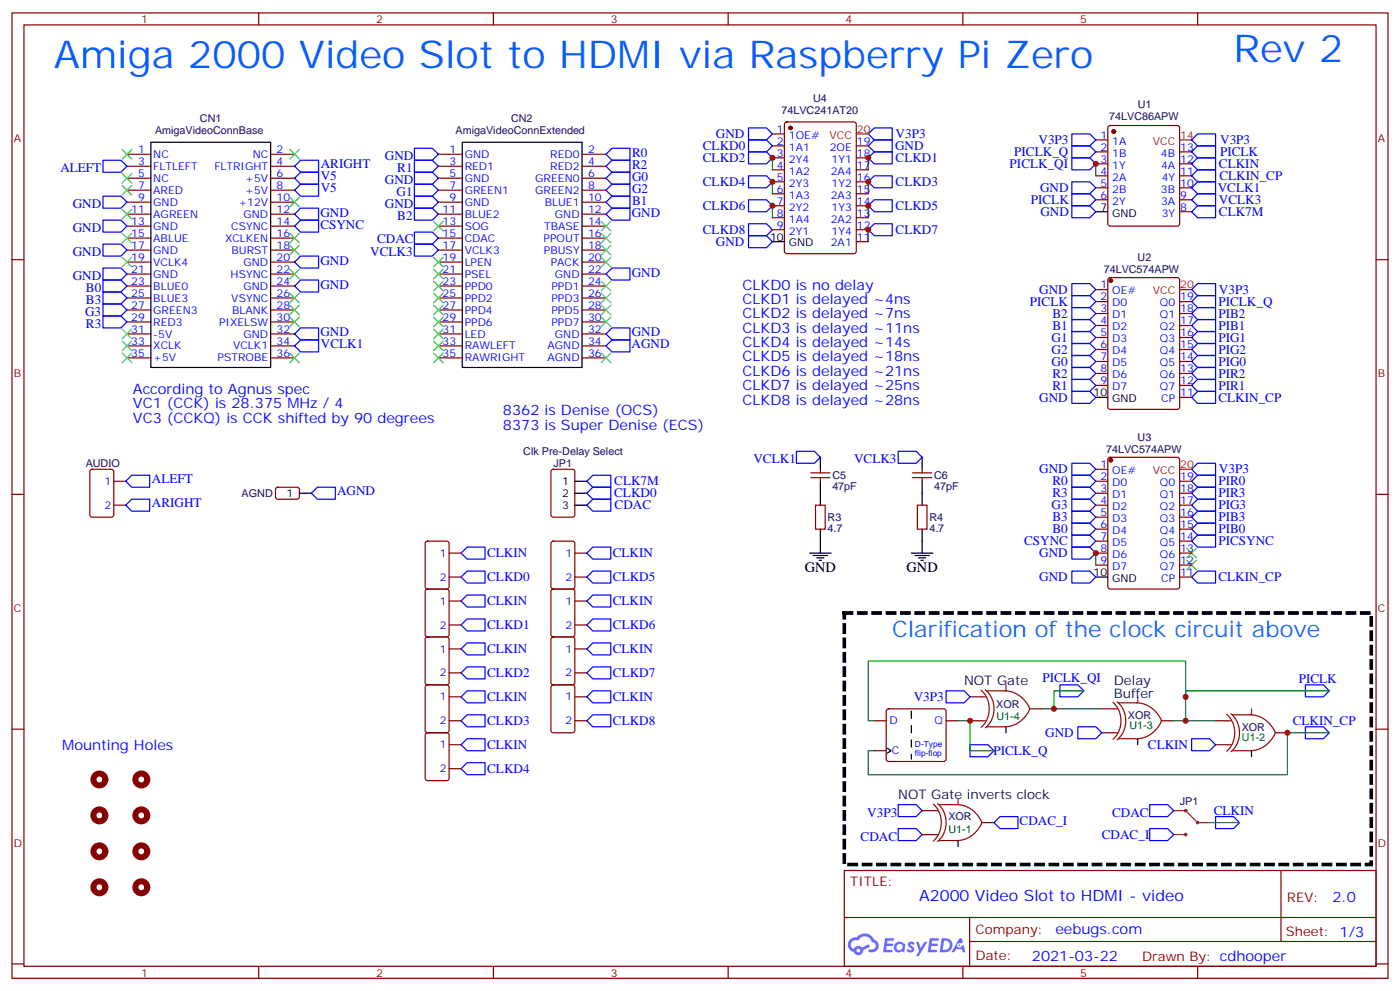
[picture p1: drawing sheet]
<svg xmlns="http://www.w3.org/2000/svg" width="412mm" height="292mm" viewBox="0 0 412 292" stroke-linecap="round" stroke-linejoin="round" font-family="sans-serif">
<g fill="none" stroke="#870000" stroke-width=".35">
<path d="M3.5 3.8h405.4v284.3h-405.4zM7.1 7.3h398.2v277.3h-398.2zM76.2 3.8v3.5M145.3 3.8v3.5M214.5 3.8v3.5M283.6 3.8v3.5M352.8 3.8v3.5M3.5 76.5h3.6M405.3 76.5h3.6M3.5 145.6h3.6M405.3 145.6h3.6M3.5 214.8h3.6"/>
<path d="M405.3 214.8h3.6M248.7 256.4h156.6v28.2h-156.6zM377.3 256.4v20.9M248.7 270.2h156.5M285.6 277.3h119.6M285.6 270.2v14.2M3.5 283.9h3.6M76.2 284.6v3.5M145.3 284.6v3.5M214.5 284.6v3.5M283.6 284.6v3.5M352.8 284.6v3.5"/>
<path d="M405.3 283.9h3.6"/>
</g>
<g fill="#5487ff">
<path d="M267.7 277.6a1.22 1.22 0 0 1 1.7 .2l-.4 .6a.47 .47 0 0 0-.3-.4 .47 .47 0 0 0-.5 .2l.1 .2a1.14 1.14 0 0 1 .8 1.8 1.14 1.14 0 0 1-1.9 0l-.2-.2 .5-.6 .7 .5a.29 .29 0 0 0 .3-.3 .29 .29 0 0 0-.2-.3 1.04 1.04 0 0 1-.6-1.7z"/>
<path d="M260.7 276.3h2.4l.3 .2-.2 .5-1.8 .1-.1 .8h1.5l.3 .4-.3 .4h-1.6l-.2 1.1h1.7l.2 .3-.2 .3-2.6 .1z"/>
<path d="M273.8 276.3h2.4l.3 .2-.1 .5-1.8 .1-.2 .8h1.6l.3 .4-.4 .4h-1.6l-.1 1.1h1.7l.2 .3-.2 .3-2.6 .1z"/>
<path d="M282.6 276.3h.7l.3 1.3-.6 .3a.69 .69 0 0 0-1 .3 .69 .69 0 0 0 .4 .9 .69 .69 0 0 0 .9-.6l.5-.2 .6 2.2h-.8l-.2-.9h-1.8l-.5 .9h-.8z"/>
<path d="M269.8 277.4h.8l.6 1.8 1.1-1.8h.9l-2.6 4.2h-.8l.9-1.5z"/>
<path d="M277.4 276.3l-.6 4.2h1.3a2.11 2.11 0 0 0 2.5-2.1 2.11 2.11 0 0 0-2.5-2.1zM278.1 277.1a1.39 1.39 0 0 1 1.7 1.4 1.39 1.39 0 0 1-1.8 1.3h-.3z"/>
<path d="M263.7 277.9a1.54 1.54 0 0 0-.1 2.2 1.54 1.54 0 0 0 2.2 .1l.6 .3 .3-2.3-.2-.3h-.4a1.49 1.49 0 0 0-2.4 0zM264 278.9a.94 .94 0 0 1 1.8 0 .94 .94 0 0 1-1.8 0z"/>
<path d="M250.4 276.7a2.18 2.18 0 0 0 1.1 3.7 1.44 1.44 0 0 0 1.6 .9 1.44 1.44 0 0 0 1.2-1.4l2-1.1-.5-.7-1.9 1a1.47 1.47 0 0 0-2.4 .4 1.39 1.39 0 0 1-.7-1.9 1.39 1.39 0 0 1 2-.5 2.12 2.12 0 0 1 2.2-1.3 2.12 2.12 0 0 1 1.9 1.7 1.14 1.14 0 0 1 1.1 1.4 1.14 1.14 0 0 1-1.7 .7 .43 .43 0 0 0-.5 .4 .43 .43 0 0 0 .4 .5 1.98 1.98 0 0 0 2.5-1.2 1.98 1.98 0 0 0-1.2-2.6 3.1 3.1 0 0 0-5.3-.6l-.9 .1zM252.3 280a.55 .55 0 0 1 1.1 0 .55 .55 0 0 1-1.1 0z"/>
<circle cx="282.6" cy="278.4" r=".26"/>
</g>
<g fill="#870000" stroke="#870000" stroke-width=".35">
<circle cx="328.1" cy="38.7" r=".53"/>
<circle cx="327.2" cy="82.7" r=".53"/>
<circle cx="327.2" cy="135.6" r=".53"/>
<circle cx="232.8" cy="37.7" r=".53"/>
</g>
<g fill="none" stroke="#870000" stroke-width=".35">
<path d="M227.5 39.4h3.6M231.3 36.1l.5-.2h19.7l.7 .4v37.7l-.4 .7h-20l-.7-.4v-37.7zM326.6 37.2l.4-.2h19.8l.5 .2 .2 .5v28.2l-.2 .5-.5 .2h-19.8l-.5-.2-.2-.5v-28.2zM37.4 45.4h7M37.4 49h7M37.4 52.5h7M37.4 56h7M37.4 59.5h7M79.7 45.4h7.1M79.7 49h7.1M79.7 52.5h7.1M79.7 56h7.1"/>
<path d="M79.7 59.5h7.1M129.1 45.4h7.1M129.1 49h7.1M129.1 52.5h7.1M129.1 56h7.1M129.1 59.5h7.1M171.4 45.4h7.1M171.4 49h7.1M171.4 52.5h7.1M171.4 56h7.1M171.4 59.5h7.1M227.5 43h3.6"/>
<path d="M227.5 46.5h3.6M227.5 50h3.6M227.5 53.6h3.6M227.5 57.1h3.6M252.2 43h3.6M252.2 46.5h3.6M252.2 50h3.6M252.2 53.6h3.6M252.2 57.1h3.6M322.8 41.2h3.5M322.8 44.7h3.5M322.8 48.3h3.5"/>
<path d="M322.8 51.8h3.5M322.8 55.3h3.5M322.8 58.8h3.5M347.5 44.7h3.5M347.5 48.3h3.5M347.5 51.8h3.5M347.5 55.3h3.5M347.5 58.8h3.5M37.4 63.1h7M37.4 66.6h7M37.4 70.1h7M37.4 73.7h7"/>
<path d="M37.4 77.2h7M79.7 63.1h7.1M79.7 66.6h7.1M79.7 70.1h7.1M79.7 73.7h7.1M79.7 77.2h7.1M129.1 63.1h7.1M129.1 66.6h7.1M129.1 70.1h7.1M129.1 73.7h7.1M129.1 77.2h7.1M171.4 63.1h7.1"/>
<path d="M171.4 66.6h7.1M171.4 70.1h7.1M171.4 73.7h7.1M171.4 77.2h7.1M227.5 60.6h3.6M227.5 64.1h3.6M227.5 67.7h3.6M252.2 60.6h3.6M252.2 64.1h3.6M252.2 67.7h3.6M252.2 71.2h3.6M347.5 62.4h3.5"/>
<path d="M37.4 80.7h7M37.4 84.2h7M37.4 87.8h7M37.4 91.3h7M37.4 94.8h7M37.4 98.4h7M79.7 80.7h7.1M79.7 84.2h7.1M79.7 87.8h7.1M79.7 91.3h7.1M79.7 94.8h7.1M79.7 98.4h7.1"/>
<path d="M129.1 80.7h7.1M129.1 84.2h7.1M129.1 87.8h7.1M129.1 91.3h7.1M129.1 94.8h7.1M129.1 98.4h7.1M171.4 80.7h7.1M171.4 84.2h7.1M171.4 87.8h7.1M171.4 91.3h7.1M171.4 94.8h7.1M171.4 98.4h7.1"/>
<path d="M322.8 85.3h3.5M322.8 88.8h3.5M322.8 92.4h3.5M322.8 95.9h3.5M322.8 99.4h3.5M326.6 82l.4-.2h19.8l.6 .4 .1 37.7-.5 .6-20 .1-.6-.5-.1-37.6zM347.5 88.8h3.5M347.5 92.4h3.5M347.5 95.9h3.5M347.5 99.4h3.5M37.4 101.9h7M37.4 105.4h7"/>
<path d="M79.7 101.9h7.1M79.7 105.4h7.1M129.1 101.9h7.1M129.1 105.4h7.1M171.4 101.9h7.1M171.4 105.4h7.1M322.8 102.9h3.5M322.8 106.5h3.5M322.8 110h3.5M322.8 113.5h3.5M347.5 102.9h3.5M347.5 106.5h3.5"/>
<path d="M347.5 110h3.5M347.5 113.5h3.5M347.5 117.1h3.5M26.7 138.4l.5-.2h5.6l.7 .4v13l-.4 .7h-5.9l-.7-.4v-13zM162.5 138.4l.5-.2h5.6l.7 .4v13l-.4 .7h-5.9l-.7-.4v-13zM238.8 139.3h5.7M241.7 138.2v1.1M268.8 139.3h5.7M271.6 138.2v1.1M322.8 138.2h3.5M326.6 134.9l.4-.2h19.8l.6 .4 .1 37.7-.5 .6-20 .1-.6-.5-.1-37.6zM33.5 141.7h3.5"/>
<path d="M33.5 148.8h3.5M81.4 143.7l.4-.2 6 .1 .4 .6-.1 2.4-.6 .4h-5.9l-.5-.7v-2.1zM125.5 159.6l.4-.2h5.7l.6 .4 .1 13-.5 .6-5.9 .1-.6-.5-.1-12.9zM162.5 159.6l.5-.2h5.6l.7 .4v13l-.4 .6-5.9 .1-.7-.5v-12.9zM238.8 140.7h5.7M240.2 148.8h2.9v7.1h-2.9zM241.7 140.7v1M268.8 140.7h5.7M270.2 148.8h2.8v7.1h-2.8zM271.6 140.7v1M322.8 141.7h3.5M322.8 145.3h3.5"/>
<path d="M322.8 148.8h3.5M322.8 152.3h3.5M322.8 155.9h3.5M322.8 159.4h3.5M347.5 141.7h3.5M347.5 145.3h3.5M347.5 148.8h3.5M347.5 152.3h3.5M347.5 155.9h3.5M347.5 159.4h3.5M125.5 173.7l.4-.2h5.7l.6 .4 .1 13-.5 .7h-5.9l-.6-.5-.1-12.9zM132.3 162.9h3.5"/>
<path d="M132.3 170h3.5M132.3 177h3.5M162.5 173.7l.5-.2h5.6l.7 .4v13l-.4 .7h-5.9l-.7-.5v-12.9zM169.3 162.9h3.6M169.3 170h3.6M169.3 177h3.6M322.8 162.9h3.5M322.8 166.4h3.5M347.5 162.9h3.5M347.5 166.4h3.5M347.5 170h3.5M125.5 187.8l.4-.2h5.7l.6 .4 .1 13-.5 .7h-5.9l-.6-.4-.1-13z"/>
<path d="M132.3 191.1h3.5M132.3 198.2h3.5M132.3 184.1h3.5M162.5 187.8l.5-.2h5.6l.7 .4v13l-.4 .7h-5.9l-.7-.4v-13zM169.3 191.1h3.6M169.3 198.2h3.6M169.3 184.1h3.6M125.5 201.9l.4-.2h5.7l.6 .4 .1 13-.5 .7h-5.9l-.6-.4-.1-13zM125.5 216l.4-.2h5.7l.6 .5 .1 12.9-.5 .7h-5.9l-.6-.4-.1-13zM132.3 212.3h3.5M132.3 219.4h3.5M132.3 205.2h3.5"/>
<path d="M162.5 201.9l.5-.2h5.6l.7 .4v13l-.4 .7h-5.9l-.7-.4v-13zM169.3 212.3h3.6M169.3 205.2h3.6M257.5 212.3h3.6M261.3 209l.5-.2h16.2l.5 .2 .2 .5v14.1l-.2 .5-.5 .2h-16.2l-.5-.2-.2-.5v-14.1zM278.7 212.3h3.5M285.8 212.3h3.5M285.8 205.2h3.5M303.4 208.8h3.5M324.6 215.8h3.5M324.6 208.8h3.5M342.2 212.3h3.5"/>
<path d="M358.1 212.3h3.5M358.1 219.4h3.5M375.7 215.8h3.5M132.3 226.4h3.5M257.5 221.1h3.6M271.6 238.8h3.6M271.6 245.8h3.6M289.3 242.3h3.5"/>
</g>
<g fill="none" stroke="#000" stroke-width=".35">
<path d="M44.4 41.9h35.3v66.3h-35.3zM136.2 41.9h35.2v66.3h-35.2zM227.5 71.2h3.6M322.8 62.4h3.5M322.8 117.1h3.5M241.7 134.7v3.5M271.6 134.7v3.5M88.2 145.3h3.5M169.3 141.7h3.6M169.3 145.3h3.6M169.3 148.8h3.6M241.7 141.7v7.1"/>
<path d="M241.7 155.9v7M271.6 141.7v7.1M271.6 155.9v7M238.5 162.9h6.3M239.5 163.6h4.3M240.6 164.3h2.1M241.3 165h.7M268.5 162.9h6.3M269.5 163.6h4.3M270.6 164.3h2.1M271.3 165h.7M322.8 170h3.5"/>
<path d="M296.3 214.1v1.7M335.1 217.6v1.8M261.4 220.4l1.1 .7-1.1 .7M368.7 221.1v1.8M282.2 247.6v1.7"/>
</g>
<path d="M252.2 39.4h3.6M347.5 41.2h3.5M347.5 85.3h3.5M347.5 138.2h3.5M296.3 201.7v1.8M335.1 205.2v1.8M368.7 208.8v1.7M282.2 235.2v1.8" fill="none" stroke="#f00" stroke-width=".35"/>
<g fill="none" stroke="#00f" stroke-width=".35">
<path d="M220.5 37.7h5.3l1.7 1.7-1.7 1.8h-5.3zM255.8 39.4l1.7-1.7h5.3v3.5h-5.3zM315.7 39.4h5.3l1.8 1.8-1.8 1.8h-5.3zM30.3 57.8h5.3l1.8 1.7-1.8 1.8h-5.3zM30.3 47.2h5.3l1.8 1.8-1.8 1.7h-5.3zM86.8 52.5l1.7-1.8h5.3v3.6h-5.3zM86.8 56l1.7-1.7h5.3v3.5h-5.3zM88.5 47.2h5.3v3.5h-5.3l-1.7-1.7zM122.1 47.2h5.3l1.7 1.8-1.7 1.7h-5.3zM122.1 54.3h5.3l1.7 1.7-1.7 1.8h-5.3zM122.1 43.7h5.3l1.7 1.7-1.7 1.8h-5.3zM122.1 50.7h5.3l1.7 1.8-1.7 1.8h-5.3z"/>
<path d="M122.1 57.8h5.3l1.7 1.7-1.7 1.8h-5.3zM178.5 45.4l1.8-1.7h5.3v3.5h-5.3zM178.5 52.5l1.8-1.8h5.3v3.6h-5.3zM178.5 56l1.8-1.7h5.3v3.5h-5.3zM178.5 59.5l1.8-1.7h5.3v3.5h-5.3zM180.3 47.2h5.3v3.5h-5.3l-1.8-1.7zM220.5 41.2h5.3l1.7 1.8-1.7 1.7h-5.3zM220.5 44.7h5.3l1.7 1.8-1.7 1.8h-5.3zM220.5 51.8h5.3l1.7 1.8-1.7 1.7h-5.3zM220.5 58.8h5.3l1.7 1.8-1.7 1.8h-5.3zM255.8 43l1.7-1.8h5.3v3.5h-5.3zM255.8 46.5l1.7-1.8h5.3v3.6h-5.3z"/>
<path d="M255.8 53.6l1.7-1.8h5.3v3.5h-5.3zM315.7 46.5h5.3l1.8 1.8-1.8 1.7h-5.3zM315.7 57.1h5.3l1.8 1.7-1.8 1.8h-5.3zM315.7 53.6h5.3l1.8 1.7-1.8 1.8h-5.3zM315.7 43h5.3l1.8 1.7-1.8 1.8h-5.3zM351 41.2l1.8-1.8h5.3v3.6h-5.3zM351 58.8l1.8-1.7h5.3v3.5h-5.3zM351 48.3l1.8-1.8h5.3v3.5h-5.3zM352.8 53.6h5.3v3.5h-5.3l-1.8-1.8zM352.8 43h5.3v3.5h-5.3l-1.8-1.8zM352.8 50h5.3v3.6h-5.3l-1.8-1.8zM30.3 71.9h5.3l1.8 1.8-1.8 1.7h-5.3z"/>
<path d="M30.3 64.8h5.3l1.8 1.8-1.8 1.8h-5.3zM30.3 79h5.3l1.8 1.7-1.8 1.8h-5.3zM86.8 77.2l1.7-1.8h5.3v3.6h-5.3zM86.8 63.1l1.7-1.8h5.3v3.5h-5.3zM86.8 66.6l1.7-1.8h5.3v3.6h-5.3zM122.1 61.3h5.3l1.7 1.8-1.7 1.7h-5.3zM122.1 68.4h5.3l1.7 1.7-1.7 1.8h-5.3zM122.1 71.9h5.3l1.7 1.8-1.7 1.7h-5.3zM178.5 63.1l1.8-1.8h5.3v3.5h-5.3zM220.5 69.4h5.3l1.7 1.8-1.7 1.8h-5.3zM220.5 65.9h5.3l1.7 1.8-1.7 1.7h-5.3zM255.8 60.6l1.7-1.8h5.3v3.6h-5.3z"/>
<path d="M255.8 67.7l1.7-1.8h5.3v3.5h-5.3zM315.7 60.6h5.3l1.8 1.8-1.8 1.7h-5.3zM352.8 60.6h5.3v3.5h-5.3l-1.8-1.7zM30.3 82.5h5.3l1.8 1.7-1.8 1.8h-5.3zM30.3 86h5.3l1.8 1.8-1.8 1.7h-5.3zM30.3 89.5h5.3l1.8 1.8-1.8 1.8h-5.3zM30.3 93.1h5.3l1.8 1.7-1.8 1.8h-5.3zM86.8 84.2l1.7-1.7h5.3v3.5h-5.3zM88.5 96.6h5.3v3.5h-5.3l-1.7-1.7zM178.5 80.7l1.8-1.7h5.3v3.5h-5.3zM180.3 96.6h5.3v3.5h-5.3l-1.8-1.7zM315.7 94.1h5.3l1.8 1.8-1.8 1.7h-5.3z"/>
<path d="M315.7 90.6h5.3l1.8 1.8-1.8 1.7h-5.3zM315.7 87.1h5.3l1.8 1.7-1.8 1.8h-5.3zM315.7 83.5h5.3l1.8 1.8-1.8 1.8h-5.3zM315.7 97.6h5.3l1.8 1.8-1.8 1.8h-5.3zM351 95.9l1.8-1.8h5.3v3.5h-5.3zM351 92.4l1.8-1.8h5.3v3.5h-5.3zM351 88.8l1.8-1.7h5.3v3.5h-5.3zM351 85.3l1.8-1.8h5.3v3.6h-5.3zM351 99.4l1.8-1.8h5.3v3.6h-5.3zM86.8 101.9l1.7-1.8h5.3v3.5h-5.3zM178.5 101.9l1.8-1.8h5.3v3.5h-5.3zM315.7 104.7h5.3l1.8 1.8-1.8 1.7h-5.3z"/>
<path d="M315.7 108.2h5.3l1.8 1.8-1.8 1.8h-5.3zM315.7 111.8h5.3l1.8 1.7-1.8 1.8h-5.3zM315.7 115.3h5.3l1.8 1.8-1.8 1.7h-5.3zM315.7 101.2h5.3l1.8 1.7-1.8 1.8h-5.3zM351 106.5l1.8-1.8h5.3v3.5h-5.3zM351 110l1.8-1.8h5.3v3.6h-5.3zM351 113.5l1.8-1.7h5.3v3.5h-5.3zM351 117.1l1.8-1.8h5.3v3.5h-5.3zM351 102.9l1.8-1.7h5.3v3.5h-5.3zM234.6 132.9h5.3l1.8 1.8-1.8 1.8h-5.3zM264.6 132.9h5.3l1.7 1.8-1.7 1.8h-5.3zM315.7 136.5h5.3l1.8 1.7-1.8 1.8h-5.3z"/>
<path d="M315.7 140h5.3l1.8 1.7-1.8 1.8h-5.3zM351 138.2l1.8-1.7h5.3v3.5h-5.3zM37 141.7l1.8-1.7h5.3v3.5h-5.3zM37 148.8l1.8-1.8h5.3v3.6h-5.3zM91.7 145.3l1.8-1.8h5.3v3.5h-5.3zM172.9 145.3l1.7-1.8h5.3v3.5h-5.3zM172.9 141.7l1.7-1.7h5.3v3.5h-5.3zM172.9 148.8l1.7-1.8h5.3v3.6h-5.3zM315.7 147h5.3l1.8 1.8-1.8 1.8h-5.3zM315.7 143.5h5.3l1.8 1.8-1.8 1.7h-5.3zM315.7 150.6h5.3l1.8 1.7-1.8 1.8h-5.3zM315.7 154.1h5.3l1.8 1.8-1.8 1.7h-5.3z"/>
<path d="M315.7 157.6h5.3l1.8 1.8-1.8 1.7h-5.3zM351 141.7l1.8-1.7h5.3v3.5h-5.3zM351 148.8l1.8-1.8h5.3v3.6h-5.3zM351 155.9l1.8-1.8h5.3v3.5h-5.3zM351 159.4l1.8-1.8h5.3v3.5h-5.3zM351 145.3l1.8-1.8h5.3v3.5h-5.3zM351 152.3l1.8-1.7h5.3v3.5h-5.3zM135.8 170l1.8-1.8h5.3v3.5h-5.3zM135.8 162.9l1.8-1.8h5.3v3.6h-5.3zM135.8 177l1.8-1.7h5.3v3.5h-5.3zM172.9 162.9l1.7-1.8h5.3v3.6h-5.3zM172.9 170l1.7-1.8h5.3v3.5h-5.3z"/>
<path d="M172.9 177l1.7-1.7h5.3v3.5h-5.3zM315.7 168.2h5.3l1.8 1.8-1.8 1.7h-5.3zM315.7 161.1h5.3l1.8 1.8-1.8 1.8h-5.3zM351 170l1.8-1.8h5.3v3.5h-5.3zM135.8 184.1l1.8-1.8h5.3v3.5h-5.3zM135.8 198.2l1.8-1.8h5.3v3.6h-5.3zM135.8 191.1l1.8-1.7h5.3v3.5h-5.3zM172.9 184.1l1.7-1.8h5.3v3.5h-5.3zM174.6 196.4h5.3v3.6h-5.3l-1.7-1.8zM174.6 189.4h5.3v3.5h-5.3l-1.7-1.8zM135.8 212.3l1.8-1.8h5.3v3.6h-5.3zM135.8 205.2l1.8-1.7h5.3v3.5h-5.3z"/>
<path d="M135.8 219.4l1.8-1.8h5.3v3.5h-5.3zM172.9 212.3l1.7-1.8h5.3v3.6h-5.3zM172.9 205.2l1.7-1.7h5.3v3.5h-5.3zM278.7 203.5h5.3l1.8 1.7-1.8 1.8h-5.3zM285.8 219.4h5.2l1.8 1.7-1.8 1.8h-5.2zM312.2 201.7h5.3l1.8 1.8-1.8 1.7h-5.3zM317.5 214.1h5.3l1.8 1.7-1.8 1.8h-5.3zM351 217.6h5.3l1.8 1.8-1.8 1.7h-5.3zM384.5 214.1h5.3l1.8 1.7-1.8 1.8h-5.3zM384.5 201.7h5.3l1.8 1.8-1.8 1.7h-5.3zM137.6 224.6h5.3v3.6h-5.3l-1.8-1.8zM264.6 237h5.3l1.7 1.8-1.7 1.7h-5.3z"/>
<path d="M338.7 237h5.3l1.7 1.8-1.7 1.7h-5.3zM264.6 244.1h5.3l1.7 1.7-1.7 1.8h-5.3zM294.6 240.5h5.3v3.6h-5.3l-1.8-1.8zM338.7 244.1h5.3l1.7 1.7-1.7 1.8h-5.3zM358.1 240.5h5.3l1.7 1.8-1.7 1.8h-5.3z"/>
</g>
<g fill="none" stroke="#3c3" stroke-width=".35">
<path d="M36 54.6l2.8 2.8M36 51.1l2.8 2.8M36 44l2.8 2.8M38.8 54.6l-2.8 2.8M38.8 51.1l-2.8 2.8M38.8 44l-2.8 2.8M85.4 58.1l2.8 2.9M85.4 44l2.8 2.8M88.2 58.1l-2.8 2.9M88.2 44l-2.8 2.8M36 61.7l2.8 2.8M36 68.7l2.8 2.8"/>
<path d="M36 75.8l2.8 2.8M38.8 61.7l-2.8 2.8M38.8 68.7l-2.8 2.8M38.8 75.8l-2.8 2.8M85.4 68.7l2.8 2.8M85.4 72.2l2.8 2.9M85.4 79.3l2.8 2.8M88.2 68.7l-2.8 2.8M88.2 72.2l-2.8 2.9M88.2 79.3l-2.8 2.8M127.7 75.8l2.8 2.8M127.7 79.3l2.8 2.8"/>
<path d="M127.7 65.2l2.8 2.8M130.5 75.8l-2.8 2.8M130.5 79.3l-2.8 2.8M130.5 65.2l-2.8 2.8M177.1 75.8l2.8 2.8M177.1 72.2l2.8 2.9M177.1 68.7l2.8 2.8M177.1 65.2l2.8 2.8M179.9 75.8l-2.8 2.8M179.9 72.2l-2.8 2.9M179.9 68.7l-2.8 2.8M179.9 65.2l-2.8 2.8"/>
<path d="M36 96.9l2.8 2.9M38.8 96.9l-2.8 2.9M85.4 89.9l2.8 2.8M85.4 93.4l2.8 2.8M85.4 86.4l2.8 2.8M88.2 89.9l-2.8 2.8M88.2 93.4l-2.8 2.8M88.2 86.4l-2.8 2.8M127.7 82.8l2.8 2.9M127.7 86.4l2.8 2.8M127.7 89.9l2.8 2.8M127.7 93.4l2.8 2.8"/>
<path d="M127.7 96.9l2.8 2.9M130.5 82.8l-2.8 2.9M130.5 86.4l-2.8 2.8M130.5 89.9l-2.8 2.8M130.5 93.4l-2.8 2.8M130.5 96.9l-2.8 2.9M177.1 93.4l2.8 2.8M177.1 89.9l2.8 2.8M177.1 86.4l2.8 2.8M177.1 82.8l2.8 2.9M179.9 93.4l-2.8 2.8M179.9 89.9l-2.8 2.8"/>
<path d="M179.9 86.4l-2.8 2.8M179.9 82.8l-2.8 2.9M36 100.5l2.8 2.8M36 104l2.8 2.8M38.8 100.5l-2.8 2.8M38.8 104l-2.8 2.8M85.4 104l2.8 2.8M88.2 104l-2.8 2.8M127.7 100.5l2.8 2.8M127.7 104l2.8 2.8M130.5 100.5l-2.8 2.8M130.5 104l-2.8 2.8"/>
<path d="M177.1 104l2.8 2.8M179.9 104l-2.8 2.8M349.6 165l2.8 2.9M349.6 161.5l2.8 2.8M352.4 165l-2.8 2.9M352.4 161.5l-2.8 2.8"/>
</g>
<g fill="none" stroke="#008700" stroke-width=".35">
<path d="M227.5 46.5v3.5M227.5 53.6v3.5M255.8 46.5v3.5M255.8 53.6v3.5M322.8 48.3v3.5M227.5 60.6v3.5M255.8 60.6v3.5M255.8 67.7v3.5M322.8 162.9v3.5M282.2 212.3h3.6v8.8h7M306.9 208.8h17.7M319.3 203.5h-8.9v5.3"/>
<path d="M345.7 212.3h12.4M349.2 205.2v-10.5h-93.4v17.6h1.7M391.6 203.5h-42.4v8.8M391.6 215.8h-12.4v12.4h-123.4v-7.1h1.7M356.3 242.3h8.8"/>
</g>
<g fill="none" stroke="#a10000" stroke-width=".35">
<path d="M289 203.3a7.5 7.5 0 0 1 0 10.9M289.3 212.3h1M289.3 205.2h1M290.3 203.2a7.4 7.4 0 0 1 0 11.2M290.7 203.5h5.3a8.2 8.2 0 0 1 7.3 5.3 8.2 8.2 0 0 1-7.3 5.3h-5.3M327.8 206.8a7.5 7.5 0 0 1 0 11M328.1 215.8h1M328.1 208.8h1M329.1 206.7a7.4 7.4 0 0 1 0 11.2M329.5 207h5.3a8.2 8.2 0 0 1 7.3 5.3l-.3 .7M341.8 213a8.2 8.2 0 0 1-7 4.6h-5.3M361.4 210.4a7.5 7.5 0 0 1 0 10.9"/>
<path d="M361.6 219.4h1.1M361.6 212.3h1.1M362.6 210.3a7.4 7.4 0 0 1 0 11.1M363 210.5h5.3a8.2 8.2 0 0 1 7.3 5.3l-.2 .7M375.3 216.6a8.2 8.2 0 0 1-7 4.5h-5.3M274.9 236.8a7.5 7.5 0 0 1 0 10.9M275.2 238.8h1M276.2 236.7a7.4 7.4 0 0 1 0 11.2M276.6 237h5.3a8.2 8.2 0 0 1 7.3 5.3 8.2 8.2 0 0 1-7.3 5.3h-5.3M275.2 245.8h1"/>
</g>
<path d="M248.7 180.6h155.2v74h-155.2z" fill="none" stroke="#000" stroke-width="1.1" stroke-dasharray="2.1 2.1"/>
<path d="M268.5 209.5v14.1" fill="none" stroke="#000" stroke-width=".35" stroke-dasharray="2.1 2.1"/>
<g fill="none" stroke="#8c2424" stroke-width=".35">
<path d="M345.7 238.8h3.5l3.6 3.5h3.5M345.7 245.8h3.5"/>
<circle cx="349.3" cy="238.8" r=".35"/>
<circle cx="349.3" cy="245.8" r=".35"/>
<circle cx="352.8" cy="242.3" r=".35"/>
</g>
<path d="M31 229.6a1.76 1.76 0 0 0-2.6-1.6 1.76 1.76 0 0 0-.1 3.1 1.76 1.76 0 0 0 2.7-1.4M43.4 229.6a1.76 1.76 0 0 0-2.6-1.6 1.76 1.76 0 0 0-.1 3.1 1.76 1.76 0 0 0 2.7-1.4M31 240.2a1.76 1.76 0 0 0-2.6-1.6 1.76 1.76 0 0 0-.1 3 1.76 1.76 0 0 0 2.7-1.3M31 250.8a1.76 1.76 0 0 0-2.6-1.6 1.76 1.76 0 0 0-.1 3 1.76 1.76 0 0 0 2.7-1.3M43.4 240.2a1.76 1.76 0 0 0-2.6-1.6 1.76 1.76 0 0 0-.1 3 1.76 1.76 0 0 0 2.7-1.3M43.4 250.8a1.76 1.76 0 0 0-2.6-1.6 1.76 1.76 0 0 0-.1 3 1.76 1.76 0 0 0 2.7-1.3M31 261.3a1.76 1.76 0 0 0-2.6-1.5 1.76 1.76 0 0 0-.1 3 1.76 1.76 0 0 0 2.7-1.3M43.4 261.3a1.76 1.76 0 0 0-2.6-1.5 1.76 1.76 0 0 0-.1 3 1.76 1.76 0 0 0 2.7-1.3" fill="none" stroke="#850000" stroke-width="1.8"/>
<g fill="#c00">
<circle cx="322.8" cy="162.9" r=".88"/>
<circle cx="285.8" cy="212.3" r=".88"/>
<circle cx="310.4" cy="208.8" r=".88"/>
<circle cx="379.2" cy="215.8" r=".88"/>
<circle cx="349.3" cy="205.2" r=".88"/>
<circle cx="349.3" cy="212.3" r=".88"/>
<circle cx="322.8" cy="48.3" r=".88"/>
<circle cx="227.5" cy="46.5" r=".88"/>
<circle cx="227.5" cy="53.6" r=".88"/>
<circle cx="227.5" cy="60.6" r=".88"/>
<circle cx="255.8" cy="67.7" r=".88"/>
<circle cx="255.8" cy="60.6" r=".88"/>
<circle cx="255.8" cy="53.6" r=".88"/>
<circle cx="255.8" cy="46.5" r=".88"/>
</g>
<g font-size="11.3" fill="#0060ff">
<text x="15.9" y="20">Amiga 2000 Video Slot to HDMI via Raspberry Pi Zero</text>
<text x="363.4" y="18.3">Rev 2</text>
</g>
<text font-size="6.7" fill="#0080ff" x="262.8" y="187.6">Clarification of the clock circuit above</text>
<text font-size="4.6" fill="#00f" x="270.8" y="265.4">A2000 Video Slot to HDMI - video</text>
<g font-size="4.2" fill="#00f">
<text x="218.7" y="85.3">CLKD0 is no delay</text>
<text x="218.7" y="89.5">CLKD1 is delayed ~4ns</text>
<text x="218.7" y="93.8">CLKD2 is delayed ~7ns</text>
<text x="218.7" y="98">CLKD3 is delayed ~11ns</text>
<text x="218.7" y="102.2">CLKD4 is delayed ~14s</text>
<text x="218.7" y="106.5">CLKD5 is delayed ~18ns</text>
<text x="218.7" y="110.7">CLKD6 is delayed ~21ns</text>
<text x="39.2" y="116">According to Agnus spec</text>
<text x="218.7" y="114.9">CLKD7 is delayed ~25ns</text>
<text x="218.7" y="119.2">CLKD8 is delayed ~28ns</text>
<text x="39.2" y="120.2">VC1 (CCK) is 28.375 MHz / 4</text>
<text x="39.2" y="124.5">VC3 (CCKQ) is CCK shifted by 90 degrees</text>
<text x="148.2" y="122.3">8362 is Denise (OCS)</text>
<text x="148.2" y="126.6">8373 is Super Denise (ECS)</text>
<text x="18.3" y="220.8">Mounting Holes</text>
<text x="392.5" y="265.7">2.0</text>
<text x="310.9" y="275.2">eebugs.com</text>
<text x="304" y="283">2021-03-22</text>
</g>
<g font-size="4.2">
<text x="237.1" y="168.6">GND</text>
<text x="267.1" y="168.6">GND</text>
</g>
<g font-size="3.9" fill="#00f">
<text x="210.9" y="40.7">GND</text>
<text x="263.8" y="40.7">V3P3</text>
<text x="113.4" y="47.2">GND</text>
<text x="186.2" y="46.1">R0</text>
<text x="207" y="44.2">CLKD0</text>
<text x="207" y="47.7">CLKD2</text>
<text x="263.7" y="44.2">GND</text>
<text x="263.8" y="47.7">CLKD1</text>
<text x="298.8" y="45.9">PICLK_Q</text>
<text x="305.9" y="42.4">V3P3</text>
<text x="359.4" y="46">PICLK</text>
<text x="359.4" y="42.5">V3P3</text>
<text x="17.8" y="50.7">ALEFT</text>
<text x="94.5" y="53.1">V5</text>
<text x="94.5" y="49.6">ARIGHT</text>
<text x="117" y="50.7">R1</text>
<text x="186.2" y="49.7">R2</text>
<text x="186.2" y="53.2">G0</text>
<text x="297.4" y="49.5">PICLK_QI</text>
<text x="359.1" y="49.5">CLKIN</text>
<text x="359.2" y="53">CLKIN_CP</text>
<text x="94.5" y="56.6">V5</text>
<text x="113.4" y="54.3">GND</text>
<text x="116.8" y="57.8">G1</text>
<text x="186.2" y="56.7">G2</text>
<text x="207" y="54.8">CLKD4</text>
<text x="263.8" y="54.8">CLKD3</text>
<text x="306.4" y="56.5">GND</text>
<text x="358.7" y="56.6">VCLK1</text>
<text x="21.4" y="61.3">GND</text>
<text x="94.4" y="63.8">GND</text>
<text x="113.4" y="61.3">GND</text>
<text x="117" y="64.8">B2</text>
<text x="186.1" y="63.8">GND</text>
<text x="186.2" y="60.2">B1</text>
<text x="207" y="61.8">CLKD6</text>
<text x="263.8" y="61.8">CLKD5</text>
<text x="303.6" y="60">PICLK</text>
<text x="306.5" y="63.6">GND</text>
<text x="359.1" y="60.1">VCLK3</text>
<text x="359.1" y="63.6">CLK7M</text>
<text x="21.4" y="68.4">GND</text>
<text x="94.4" y="67.3">CSYNC</text>
<text x="111.1" y="71.6">CDAC</text>
<text x="207" y="68.9">CLKD8</text>
<text x="263.8" y="68.9">CLKD7</text>
<text x="21.4" y="75.4">GND</text>
<text x="94.4" y="77.9">GND</text>
<text x="109.1" y="75.4">VCLK3</text>
<text x="210.9" y="72.4">GND</text>
<text x="21.4" y="82.5">GND</text>
<text x="186.1" y="81.5">GND</text>
<text x="25.3" y="86">B0</text>
<text x="25.3" y="89.5">B3</text>
<text x="94.4" y="85">GND</text>
<text x="306.1" y="86.5">GND</text>
<text x="359.1" y="86.5">V3P3</text>
<text x="25.1" y="93.1">G3</text>
<text x="303.4" y="90">PICLK</text>
<text x="310" y="93.6">B2</text>
<text x="358.9" y="93.6">PIB2</text>
<text x="358.9" y="90">PICLK_Q</text>
<text x="25.3" y="96.6">R3</text>
<text x="94.4" y="99.1">GND</text>
<text x="186.1" y="99.1">GND</text>
<text x="309.8" y="100.6">G1</text>
<text x="310" y="97.1">B1</text>
<text x="358.9" y="97.1">PIB1</text>
<text x="358.9" y="100.6">PIG1</text>
<text x="94.5" y="102.6">VCLK1</text>
<text x="186.1" y="102.5">AGND</text>
<text x="309.8" y="107.7">G0</text>
<text x="309.8" y="104.2">G2</text>
<text x="358.9" y="107.7">PIG0</text>
<text x="358.9" y="104.2">PIG2</text>
<text x="310" y="111.2">R2</text>
<text x="358.9" y="111.2">PIR2</text>
<text x="306.1" y="118.3">GND</text>
<text x="310" y="114.7">R1</text>
<text x="358.9" y="114.7">PIR1</text>
<text x="358.9" y="118.3">CLKIN_CP</text>
<text x="222" y="136.5">VCLK1</text>
<text x="251.6" y="136.5">VCLK3</text>
<text x="44.8" y="142.3">ALEFT</text>
<text x="181" y="143">CLK7M</text>
<text x="306.1" y="139.4">GND</text>
<text x="310" y="143">R0</text>
<text x="358.9" y="143">PIR0</text>
<text x="359.1" y="139.4">V3P3</text>
<text x="44.8" y="149.4">ARIGHT</text>
<text x="99.3" y="145.9">AGND</text>
<text x="180.9" y="146.5">CLKD0</text>
<text x="310" y="146.5">R3</text>
<text x="358.9" y="146.5">PIR3</text>
<text x="181" y="150">CDAC</text>
<text x="309.8" y="150">G3</text>
<text x="310" y="153.5">B3</text>
<text x="358.9" y="150">PIG3</text>
<text x="358.9" y="153.5">PIB3</text>
<text x="301.7" y="160.6">CSYNC</text>
<text x="310" y="157.1">B0</text>
<text x="358.9" y="157.1">PIB0</text>
<text x="358.9" y="160.6">PICSYNC</text>
<text x="143.5" y="164.2">CLKIN</text>
<text x="180.5" y="164.2">CLKIN</text>
<text x="306.1" y="164.1">GND</text>
<text x="143.5" y="171.2">CLKD0</text>
<text x="180.6" y="171.2">CLKD5</text>
<text x="306.1" y="171.2">GND</text>
<text x="358.9" y="171.2">CLKIN_CP</text>
<text x="143.5" y="178.3">CLKIN</text>
<text x="180.5" y="178.3">CLKIN</text>
<text x="143.5" y="185.3">CLKD1</text>
<text x="180.6" y="185.3">CLKD6</text>
<text x="143.5" y="192.4">CLKIN</text>
<text x="180.5" y="192.4">CLKIN</text>
<text x="143.5" y="199.4">CLKD2</text>
<text x="180.6" y="199.4">CLKD7</text>
<text x="307.1" y="201">PICLK_QI</text>
<text x="382.6" y="201.2">PICLK</text>
<text x="143.5" y="206.5">CLKIN</text>
<text x="180.5" y="206.5">CLKIN</text>
<text x="269.2" y="206.4">V3P3</text>
<text x="143.5" y="213.6">CLKD3</text>
<text x="180.6" y="213.6">CLKD8</text>
<text x="380.8" y="213.5">CLKIN_CP</text>
<text x="143.5" y="220.6">CLKIN</text>
<text x="307.9" y="217">GND</text>
<text x="338.1" y="220.5">CLKIN</text>
<text x="143.5" y="227.7">CLKD4</text>
<text x="292.6" y="222.4">PICLK_Q</text>
<text x="357.5" y="239.9">CLKIN</text>
<text x="255.5" y="240.5">V3P3</text>
<text x="300.4" y="242.9">CDAC_I</text>
<text x="327.6" y="240.5">CDAC</text>
<text x="253.5" y="247.6">CDAC</text>
<text x="324.6" y="247">CDAC_I</text>
</g>
<g font-size="3.9" fill="#006">
<text x="284" y="201.7">NOT Gate</text>
<text x="328.1" y="201.7">Delay</text>
<text x="328.1" y="205.6">Buffer</text>
<text x="264.6" y="235.2">NOT Gate inverts clock</text>
</g>
<g font-size="3.9" fill="#800">
<text x="250.5" y="261">TITLE:</text>
<text x="379.1" y="265.7">REV:</text>
<text x="287.4" y="275.2">Company:</text>
<text x="378.7" y="275.8">Sheet: 1/3</text>
<text x="287.4" y="282.9">Date:</text>
<text x="336.4" y="282.9">Drawn By: cdhooper</text>
</g>
<g font-size="3.2" fill="#800">
<text x="41.6" y="6.8">1</text>
<text x="110.8" y="6.8">2</text>
<text x="179.9" y="6.8">3</text>
<text x="249.1" y="6.8">4</text>
<text x="318.2" y="6.8">5</text>
<text x="4.1" y="41.9">A</text>
<text x="405.9" y="41.9">A</text>
<text x="4.1" y="111.1">B</text>
<text x="405.9" y="111.1">B</text>
<text x="4.1" y="180.2">C</text>
<text x="405.9" y="180.2">C</text>
<text x="4.1" y="249.3">D</text>
<text x="405.9" y="249.3">D</text>
<text x="41.6" y="287.6">1</text>
<text x="110.8" y="287.6">2</text>
<text x="179.9" y="287.6">3</text>
<text x="249.1" y="287.6">4</text>
<text x="318.2" y="287.6">5</text>
</g>
<g font-size="3.2" fill="#000080">
<text x="230.2" y="33.5">74LVC241AT20</text>
<text x="239.5" y="30">U4</text>
<text x="326.7" y="35.3">74LVC86APW</text>
<text x="335.1" y="31.8">U1</text>
<text x="45.7" y="39.5">AmigaVideoConnBase</text>
<text x="58.9" y="36">CN1</text>
<text x="134.2" y="39.5">AmigaVideoConnExtended</text>
<text x="150.6" y="36">CN2</text>
<text x="335.1" y="76.9">U2</text>
<text x="325.1" y="80.5">74LVC574APW</text>
<text x="335.1" y="129.8">U3</text>
<text x="25.2" y="137.6">AUDIO</text>
<text x="154.2" y="134">Clk Pre-Delay Select</text>
<text x="163.1" y="137.6">JP1</text>
<text x="325.8" y="133.4">74LVC574APW</text>
<text x="245.2" y="141.1">C5</text>
<text x="275.2" y="141.1">C6</text>
<text x="71.2" y="146.4">AGND</text>
<text x="245.2" y="144.3">47pF</text>
<text x="275.2" y="144.3">47pF</text>
<text x="243.8" y="153.5">R3</text>
<text x="273.8" y="153.5">R4</text>
<text x="243.8" y="156.7">4.7</text>
<text x="273.8" y="156.7">4.7</text>
<text x="293.5" y="208.4">XOR</text>
<text x="332.3" y="211.7">XOR</text>
<text x="365.8" y="215.2">XOR</text>
<text x="347.6" y="237">JP1</text>
<text x="279.4" y="241.7">XOR</text>
</g>
<g font-size="3.2" fill="#00f">
<text x="228.9" y="39.1">1</text>
<text x="232.4" y="40.9">1OE#</text>
<text x="324.1" y="40.9">1</text>
<text x="40.7" y="45.1">1</text>
<text x="45.2" y="46.5">NC</text>
<text x="74.4" y="46.5">NC</text>
<text x="81.5" y="45.1">2</text>
<text x="132.4" y="45.1">1</text>
<text x="136.9" y="46.5">GND</text>
<text x="162.1" y="46.5">RED0</text>
<text x="173.2" y="45.1">2</text>
<text x="228.9" y="42.6">2</text>
<text x="228.9" y="46.1">3</text>
<text x="232.4" y="44.4">1A1</text>
<text x="232.4" y="47.9">2Y4</text>
<text x="244.4" y="44.4">2OE</text>
<text x="244.9" y="47.9">1Y1</text>
<text x="252.4" y="46.1">18</text>
<text x="252.4" y="42.6">19</text>
<text x="324.1" y="44.4">2</text>
<text x="324.1" y="47.9">3</text>
<text x="327.6" y="42.6">1A</text>
<text x="327.6" y="46.1">1B</text>
<text x="342" y="46.1">4B</text>
<text x="347.7" y="47.9">12</text>
<text x="347.7" y="44.4">13</text>
<text x="40.7" y="48.6">3</text>
<text x="40.7" y="52.1">5</text>
<text x="45.2" y="50">FLTLEFT</text>
<text x="45.2" y="53.6">NC</text>
<text x="63.1" y="50">FLTRIGHT</text>
<text x="72.2" y="53.6">+5V</text>
<text x="81.5" y="48.6">4</text>
<text x="81.5" y="52.1">6</text>
<text x="132.4" y="48.6">3</text>
<text x="132.4" y="52.1">5</text>
<text x="136.9" y="50">RED1</text>
<text x="136.9" y="53.6">GND</text>
<text x="157.7" y="53.6">GREEN0</text>
<text x="162.1" y="50">RED2</text>
<text x="173.2" y="48.6">4</text>
<text x="173.2" y="52.1">6</text>
<text x="228.9" y="49.7">4</text>
<text x="228.9" y="53.2">5</text>
<text x="232.4" y="51.4">1A2</text>
<text x="244.7" y="51.4">2A4</text>
<text x="252.4" y="53.2">16</text>
<text x="252.4" y="49.7">17</text>
<text x="324.1" y="51.4">4</text>
<text x="327.6" y="49.7">1Y</text>
<text x="327.6" y="53.2">2A</text>
<text x="342" y="49.7">4A</text>
<text x="342.2" y="53.2">4Y</text>
<text x="347.7" y="51.4">11</text>
<text x="40.7" y="55.7">7</text>
<text x="40.7" y="59.2">9</text>
<text x="45.2" y="57.1">ARED</text>
<text x="72.2" y="57.1">+5V</text>
<text x="81.5" y="55.7">8</text>
<text x="81.5" y="59.2">10</text>
<text x="132.4" y="55.7">7</text>
<text x="132.4" y="59.2">9</text>
<text x="136.9" y="57.1">GREEN1</text>
<text x="157.7" y="57.1">GREEN2</text>
<text x="173.2" y="55.7">8</text>
<text x="173.2" y="59.2">10</text>
<text x="228.9" y="56.7">6</text>
<text x="232.4" y="55">2Y3</text>
<text x="232.4" y="58.5">1A3</text>
<text x="244.7" y="58.5">2A3</text>
<text x="244.9" y="55">1Y2</text>
<text x="252.4" y="56.7">15</text>
<text x="324.1" y="55">5</text>
<text x="324.1" y="58.5">6</text>
<text x="327.6" y="56.7">2B</text>
<text x="342" y="56.7">3B</text>
<text x="347.7" y="58.5">9</text>
<text x="347.7" y="55">10</text>
<text x="38.7" y="62.7">11</text>
<text x="45.2" y="60.6">GND</text>
<text x="45.2" y="64.1">AGREEN</text>
<text x="70.2" y="60.6">+12V</text>
<text x="71.7" y="64.1">GND</text>
<text x="81.5" y="62.7">12</text>
<text x="130.4" y="62.7">11</text>
<text x="136.9" y="60.6">GND</text>
<text x="136.9" y="64.1">BLUE2</text>
<text x="160.5" y="60.6">BLUE1</text>
<text x="163.5" y="64.1">GND</text>
<text x="173.2" y="62.7">12</text>
<text x="228.9" y="60.3">7</text>
<text x="228.9" y="63.8">8</text>
<text x="232.4" y="62">2Y2</text>
<text x="232.4" y="65.5">1A4</text>
<text x="244.7" y="65.5">2A2</text>
<text x="244.9" y="62">1Y3</text>
<text x="252.4" y="63.8">13</text>
<text x="252.4" y="60.3">14</text>
<text x="327.6" y="60.3">2Y</text>
<text x="342" y="60.3">3A</text>
<text x="342.2" y="63.8">3Y</text>
<text x="347.7" y="62">8</text>
<text x="38.7" y="66.3">13</text>
<text x="38.7" y="69.8">15</text>
<text x="45.2" y="67.7">GND</text>
<text x="45.2" y="71.2">ABLUE</text>
<text x="66.3" y="71.2">XCLKEN</text>
<text x="68.1" y="67.7">CSYNC</text>
<text x="81.5" y="66.3">14</text>
<text x="81.5" y="69.8">16</text>
<text x="130.4" y="66.3">13</text>
<text x="130.4" y="69.8">15</text>
<text x="136.9" y="67.7">SOG</text>
<text x="136.9" y="71.2">CDAC</text>
<text x="160.1" y="71.2">PPOUT</text>
<text x="160.3" y="67.7">TBASE</text>
<text x="173.2" y="66.3">14</text>
<text x="173.2" y="69.8">16</text>
<text x="228.9" y="67.3">9</text>
<text x="232.4" y="69.1">2Y1</text>
<text x="244.9" y="69.1">1Y4</text>
<text x="252.4" y="70.8">11</text>
<text x="252.4" y="67.3">12</text>
<text x="38.7" y="73.3">17</text>
<text x="38.7" y="76.8">19</text>
<text x="45.2" y="74.7">GND</text>
<text x="68.2" y="74.7">BURST</text>
<text x="81.5" y="73.3">18</text>
<text x="81.5" y="76.8">20</text>
<text x="130.4" y="73.3">17</text>
<text x="130.4" y="76.8">19</text>
<text x="136.9" y="74.7">VCLK3</text>
<text x="160.2" y="74.7">PBUSY</text>
<text x="173.2" y="73.3">18</text>
<text x="173.2" y="76.8">20</text>
<text x="244.7" y="72.6">2A1</text>
<text x="38.7" y="80.4">21</text>
<text x="38.7" y="83.9">23</text>
<text x="45.2" y="78.2">VCLK4</text>
<text x="45.2" y="81.8">GND</text>
<text x="67.9" y="81.8">HSYNC</text>
<text x="71.7" y="78.2">GND</text>
<text x="81.5" y="80.4">22</text>
<text x="81.5" y="83.9">24</text>
<text x="130.4" y="80.4">21</text>
<text x="130.4" y="83.9">23</text>
<text x="136.9" y="78.2">LPEN</text>
<text x="136.9" y="81.8">PSEL</text>
<text x="162.2" y="78.2">PACK</text>
<text x="163.5" y="81.8">GND</text>
<text x="173.2" y="80.4">22</text>
<text x="173.2" y="83.9">24</text>
<text x="38.7" y="87.4">25</text>
<text x="45.2" y="85.3">BLUE0</text>
<text x="45.2" y="88.8">BLUE3</text>
<text x="68.1" y="88.8">VSYNC</text>
<text x="71.7" y="85.3">GND</text>
<text x="81.5" y="87.4">26</text>
<text x="130.4" y="87.4">25</text>
<text x="136.9" y="85.3">PPD0</text>
<text x="136.9" y="88.8">PPD2</text>
<text x="162.5" y="85.3">PPD1</text>
<text x="162.5" y="88.8">PPD3</text>
<text x="173.2" y="87.4">26</text>
<text x="324.1" y="84.9">1</text>
<text x="324.1" y="88.5">2</text>
<text x="327.6" y="86.7">OE#</text>
<text x="347.7" y="88.5">19</text>
<text x="38.7" y="90.9">27</text>
<text x="38.7" y="94.5">29</text>
<text x="45.2" y="92.4">GREEN3</text>
<text x="45.2" y="95.9">RED3</text>
<text x="64.5" y="95.9">PIXELSW</text>
<text x="68.3" y="92.4">BLANK</text>
<text x="81.5" y="90.9">28</text>
<text x="81.5" y="94.5">30</text>
<text x="130.4" y="90.9">27</text>
<text x="130.4" y="94.5">29</text>
<text x="136.9" y="92.4">PPD4</text>
<text x="136.9" y="95.9">PPD6</text>
<text x="162.5" y="92.4">PPD5</text>
<text x="162.5" y="95.9">PPD7</text>
<text x="173.2" y="90.9">28</text>
<text x="173.2" y="94.5">30</text>
<text x="324.1" y="92">3</text>
<text x="324.1" y="95.5">4</text>
<text x="327.6" y="90.2">D0</text>
<text x="327.6" y="93.8">D1</text>
<text x="341.7" y="93.8">Q1</text>
<text x="341.7" y="90.2">Q0</text>
<text x="347.7" y="95.5">17</text>
<text x="347.7" y="92">18</text>
<text x="38.7" y="98">31</text>
<text x="38.7" y="101.5">33</text>
<text x="45.2" y="99.4">-5V</text>
<text x="71.7" y="99.4">GND</text>
<text x="81.5" y="98">32</text>
<text x="81.5" y="101.5">34</text>
<text x="130.4" y="98">31</text>
<text x="130.4" y="101.5">33</text>
<text x="136.9" y="99.4">LED</text>
<text x="163.5" y="99.4">GND</text>
<text x="173.2" y="98">32</text>
<text x="173.2" y="101.5">34</text>
<text x="324.1" y="99.1">5</text>
<text x="327.6" y="97.3">D2</text>
<text x="327.6" y="100.8">D3</text>
<text x="341.7" y="100.8">Q3</text>
<text x="341.7" y="97.3">Q2</text>
<text x="347.7" y="99.1">16</text>
<text x="38.7" y="105.1">35</text>
<text x="45.2" y="102.9">XCLK</text>
<text x="45.2" y="106.5">+5V</text>
<text x="64.1" y="106.5">PSTROBE</text>
<text x="68.7" y="102.9">VCLK1</text>
<text x="81.5" y="105.1">36</text>
<text x="130.4" y="105.1">35</text>
<text x="136.9" y="102.9">RAWLEFT</text>
<text x="136.9" y="106.5">RAWRIGHT</text>
<text x="161.3" y="102.9">AGND</text>
<text x="161.3" y="106.5">AGND</text>
<text x="173.2" y="105.1">36</text>
<text x="324.1" y="102.6">6</text>
<text x="324.1" y="106.1">7</text>
<text x="327.6" y="104.4">D4</text>
<text x="327.6" y="107.9">D5</text>
<text x="341.7" y="107.9">Q5</text>
<text x="341.7" y="104.4">Q4</text>
<text x="347.7" y="106.1">14</text>
<text x="347.7" y="102.6">15</text>
<text x="324.1" y="109.6">8</text>
<text x="324.1" y="113.2">9</text>
<text x="327.6" y="111.4">D6</text>
<text x="341.7" y="111.4">Q6</text>
<text x="347.7" y="113.2">12</text>
<text x="347.7" y="109.6">13</text>
<text x="327.6" y="114.9">D7</text>
<text x="341.7" y="114.9">Q7</text>
<text x="342" y="118.5">CP</text>
<text x="347.7" y="116.7">11</text>
<text x="324.1" y="137.9">1</text>
<text x="30.8" y="142.8">1</text>
<text x="324.1" y="141.4">2</text>
<text x="327.6" y="139.6">OE#</text>
<text x="327.6" y="143.2">D0</text>
<text x="341.7" y="143.2">Q0</text>
<text x="347.7" y="141.4">19</text>
<text x="30.8" y="149.9">2</text>
<text x="324.1" y="144.9">3</text>
<text x="324.1" y="148.4">4</text>
<text x="327.6" y="146.7">D1</text>
<text x="341.7" y="146.7">Q1</text>
<text x="347.7" y="148.4">17</text>
<text x="347.7" y="144.9">18</text>
<text x="324.1" y="152">5</text>
<text x="324.1" y="155.5">6</text>
<text x="327.6" y="150.2">D2</text>
<text x="327.6" y="153.7">D3</text>
<text x="341.7" y="153.7">Q3</text>
<text x="341.7" y="150.2">Q2</text>
<text x="347.7" y="155.5">15</text>
<text x="347.7" y="152">16</text>
<text x="324.1" y="159">7</text>
<text x="327.6" y="157.3">D4</text>
<text x="327.6" y="160.8">D5</text>
<text x="341.7" y="160.8">Q5</text>
<text x="341.7" y="157.3">Q4</text>
<text x="347.7" y="159">14</text>
<text x="129.6" y="164">1</text>
<text x="166.6" y="164">1</text>
<text x="324.1" y="162.6">8</text>
<text x="324.1" y="166.1">9</text>
<text x="327.6" y="164.3">D6</text>
<text x="327.6" y="167.9">D7</text>
<text x="341.7" y="167.9">Q7</text>
<text x="341.7" y="164.3">Q6</text>
<text x="347.7" y="166.1">12</text>
<text x="347.7" y="162.6">13</text>
<text x="129.6" y="171">2</text>
<text x="166.6" y="171">2</text>
<text x="342" y="171.4">CP</text>
<text x="347.7" y="169.6">11</text>
<text x="129.6" y="178.1">1</text>
<text x="166.6" y="178.1">1</text>
<text x="129.6" y="185.1">2</text>
<text x="166.6" y="185.1">2</text>
<text x="129.6" y="192.2">1</text>
<text x="166.6" y="192.2">1</text>
<text x="129.6" y="199.2">2</text>
<text x="166.6" y="199.2">2</text>
<text x="129.6" y="206.3">1</text>
<text x="166.6" y="206.3">1</text>
<text x="129.6" y="213.4">2</text>
<text x="166.6" y="213.4">2</text>
<text x="262" y="213.4">D</text>
<text x="275.2" y="213.4">Q</text>
<text x="129.6" y="220.4">1</text>
<text x="129.6" y="227.5">2</text>
<text x="262.7" y="222.2">C</text>
</g>
<g font-size="3.2" fill="#f00">
<text x="244.3" y="40.9">VCC</text>
<text x="252.4" y="39.1">20</text>
<text x="347.7" y="40.9">14</text>
<text x="339.6" y="42.6">VCC</text>
<text x="339.6" y="86.7">VCC</text>
<text x="347.7" y="84.9">20</text>
<text x="347.7" y="137.9">20</text>
<text x="339.6" y="139.6">VCC</text>
</g>
<g font-size="3.2">
<text x="324.1" y="62">7</text>
<text x="327.6" y="63.8">GND</text>
<text x="226.9" y="70.8">10</text>
<text x="232.4" y="72.6">GND</text>
<text x="322.1" y="116.7">10</text>
<text x="327.6" y="118.5">GND</text>
<text x="165.6" y="142.8">1</text>
<text x="84.4" y="146.3">1</text>
<text x="165.6" y="146.3">2</text>
<text x="165.6" y="149.9">3</text>
<text x="322.1" y="169.6">10</text>
<text x="327.6" y="171.4">GND</text>
</g>
<g font-size="3.2" fill="#060">
<text x="293.5" y="211.9">U1-4</text>
<text x="332.7" y="214.8">U1-3</text>
<text x="365.8" y="218.3">U1-2</text>
<text x="279.4" y="245.5">U1-1</text>
</g>
<g font-size="2.5" fill="#00f">
<text x="269.5" y="220.1">D-Type</text>
<text x="269.5" y="222.5">flip-flop</text>
</g>
</svg>
